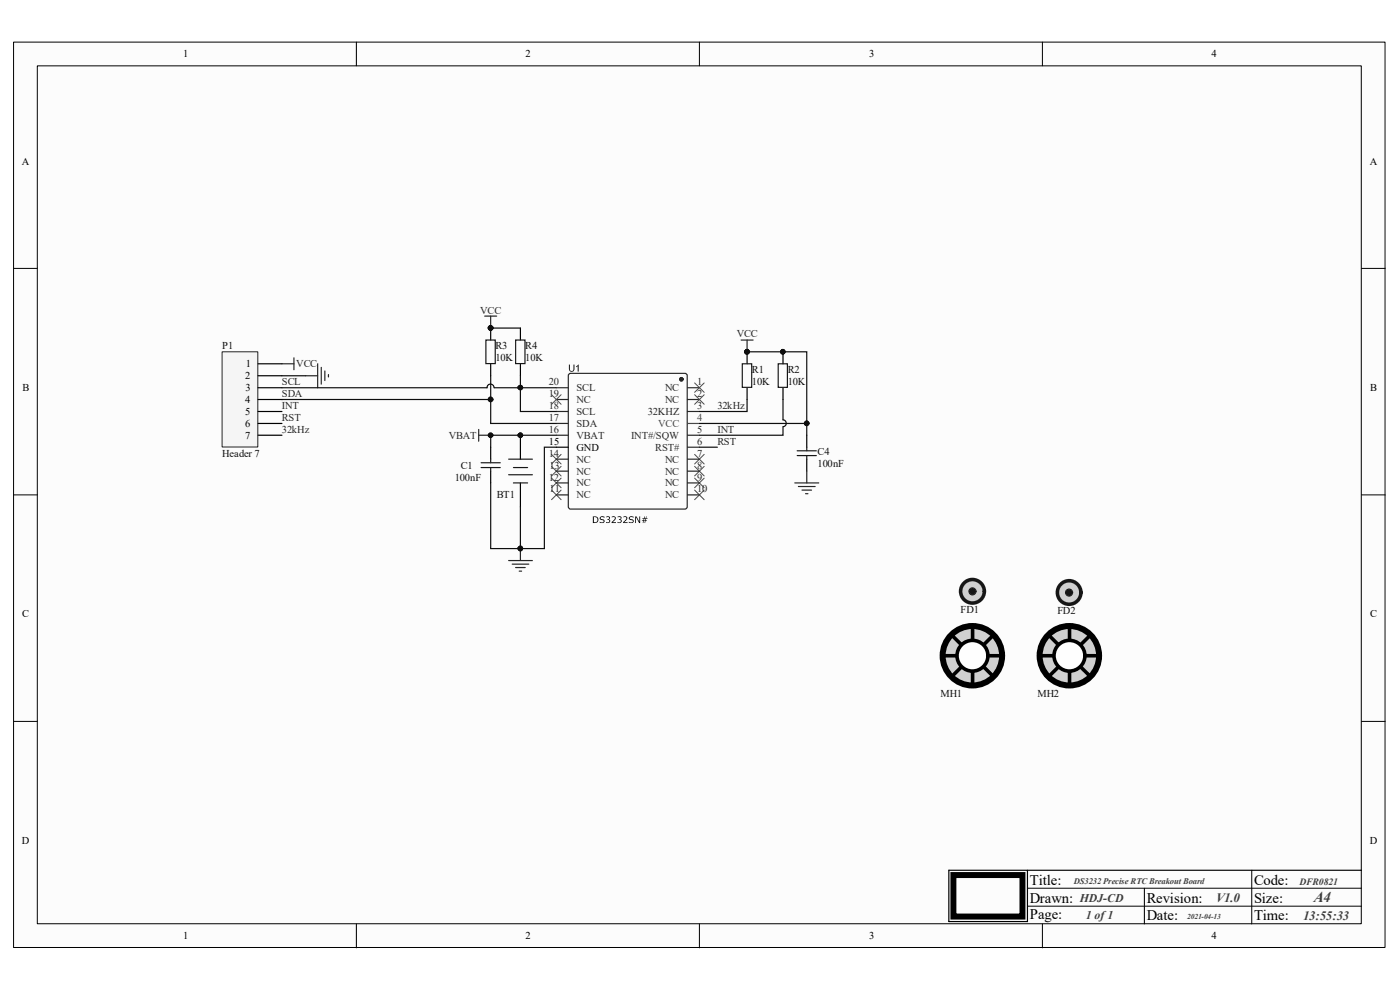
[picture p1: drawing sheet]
<svg xmlns="http://www.w3.org/2000/svg" width="297mm" height="210mm" viewBox="0 0 297 210" stroke-linecap="round" stroke-linejoin="round" font-family="sans-serif">
<path d="M2.9 8.9h290.9v192.1h-290.9z" fill="#fcfcfc"/>
<path d="M2.9 8.9h290.9v192.1h-290.9z" fill="none" stroke="#000" stroke-width=".21"/>
<path d="M7.9 14h280.9v182h-280.9z" fill="#fcfcfc"/>
<g fill="none" stroke="#000" stroke-width=".21">
<path d="M7.9 14h280.9v182h-280.9zM75.6 8.9v5.1M148.4 8.9v5.1M221.1 8.9v5.1M2.9 56.9h5M288.8 56.9h5.1M2.9 105h5M288.8 105h5.1M2.9 153h5M288.8 153h5.1M75.6 196v5.1M148.4 196v5.1"/>
<path d="M218 192.2h70.8M218 188.4h70.8M221.1 196v5.1M242.8 188.4v7.6M265.6 184.6v11.4"/>
</g>
<path d="M218 184.6v10.9h-16.7v-10.9h87.5" fill="none" stroke="#000" stroke-width=".25"/>
<path d="M202.3 185.6h14.6v8.8h-14.6z" fill="none" stroke="#000" stroke-width="1.3"/>
<circle cx="206.3" cy="125.4" r="2.51" fill="#d0d0d0"/>
<circle cx="206.3" cy="125.4" r="2.51" fill="none" stroke="#1e1e1e" stroke-width=".76"/>
<circle cx="206.3" cy="125.5" r=".74" fill="#1e1e1e"/>
<circle cx="206.3" cy="125.5" r=".74" fill="none" stroke="#1e1e1e" stroke-width=".25"/>
<circle cx="206.3" cy="139.1" r="6.3" fill="#d0d0d0"/>
<circle cx="206.3" cy="139.1" r="6.3" fill="none" stroke="#000" stroke-width="1.3"/>
<path d="M200.3 139.1h12.1M202 134.8l8.7 8.6M206.3 133.1v12.1M210.7 134.8l-8.7 8.6" fill="none" stroke="#000" stroke-width=".76"/>
<circle cx="206.3" cy="139.1" r="3.3" fill="#fefefe"/>
<circle cx="206.3" cy="139.1" r="3.3" fill="none" stroke="#000" stroke-width=".76"/>
<circle cx="226.8" cy="125.7" r="2.5" fill="#d0d0d0"/>
<circle cx="226.8" cy="125.7" r="2.5" fill="none" stroke="#1e1e1e" stroke-width=".76"/>
<circle cx="226.8" cy="125.7" r=".74" fill="#1e1e1e"/>
<circle cx="226.8" cy="125.7" r=".74" fill="none" stroke="#1e1e1e" stroke-width=".25"/>
<circle cx="226.9" cy="139.1" r="6.3" fill="#d0d0d0"/>
<circle cx="226.9" cy="139.1" r="6.3" fill="none" stroke="#000" stroke-width="1.3"/>
<path d="M220.9 139.1h12.1M222.6 134.8l8.6 8.6M226.9 133.1v12.1M231.2 134.8l-8.6 8.6" fill="none" stroke="#000" stroke-width=".76"/>
<circle cx="226.9" cy="139.1" r="3.3" fill="#fefefe"/>
<circle cx="226.9" cy="139.1" r="3.3" fill="none" stroke="#000" stroke-width=".76"/>
<path d="M104.1 69.6v2.5M104.1 77.2v2.5M110.4 69.6v2.5M110.4 77.2v2.5" fill="none" stroke="#000" stroke-width=".25"/>
<path d="M109.4 72.1h2v5h-2z" fill="none" stroke="#1c1c1c" stroke-width=".25"/>
<circle cx="104.1" cy="69.6" r=".49" fill="#0e0e0e"/>
<circle cx="104.1" cy="69.6" r=".49" fill="none" stroke="#0e0e0e" stroke-width=".21"/>
<path d="M103.1 72.1h2v5h-2z" fill="none" stroke="#1c1c1c" stroke-width=".25"/>
<circle cx="104.1" cy="69.6" r=".49" fill="#0e0e0e"/>
<circle cx="104.1" cy="69.6" r=".49" fill="none" stroke="#0e0e0e" stroke-width=".21"/>
<path d="M59.8 77.2h2.6M62.4 75.9v2.5M64.9 79.7h2.5M67.4 77.2v5.1M68.2 77.9v3.6M68.9 78.7v2M69.7 79.5v.5M107.9 118.9h5M108.7 119.7h3.5M110.4 116.4v2.5M109.4 120.4h2M110.2 121.2h.5" fill="none" stroke="#262626" stroke-width=".25"/>
<path d="M104.1 94.9v2.5M104.1 99.9v2.5M171.2 92.3v2.6M171.2 97.4v2.5" fill="none" stroke="#000" stroke-width=".25"/>
<path d="M102.1 98.2h4M102.1 99.2h4M104.1 97.4v.8M104.1 99.2v.7M169.1 95.6h4.1M169.1 96.6h4.1M171.2 94.9v.7M171.2 96.6v.8" fill="none" stroke="#1c1c1c" stroke-width=".25"/>
<circle cx="110.4" cy="116.4" r=".48" fill="#0e0e0e"/>
<circle cx="110.4" cy="116.4" r=".48" fill="none" stroke="#0e0e0e" stroke-width=".21"/>
<path d="M110.4 92.3v5.1" fill="none" stroke="#000" stroke-width=".25"/>
<circle cx="110.4" cy="92.3" r=".47" fill="#0e0e0e"/>
<circle cx="110.4" cy="92.3" r=".47" fill="none" stroke="#0e0e0e" stroke-width=".21"/>
<path d="M110.4 102.4v5.1" fill="none" stroke="#000" stroke-width=".25"/>
<path d="M107.9 97.4h5M108.9 99.2h3M107.9 100.7h5M108.9 102.4h3" fill="none" stroke="#1c1c1c" stroke-width=".25"/>
<circle cx="110.4" cy="92.3" r=".47" fill="#0e0e0e"/>
<circle cx="110.4" cy="92.3" r=".47" fill="none" stroke="#0e0e0e" stroke-width=".21"/>
<path d="M104.1 79.7v5.1h-44.3" fill="none" stroke="#0e0e0e" stroke-width=".25"/>
<circle cx="104.1" cy="84.7" r=".49" fill="#0e0e0e"/>
<circle cx="104.1" cy="84.7" r=".49" fill="none" stroke="#0e0e0e" stroke-width=".21"/>
<path d="M110.4 79.7v2.6h7.6" fill="none" stroke="#0e0e0e" stroke-width=".25"/>
<circle cx="110.4" cy="82.2" r=".47" fill="#0e0e0e"/>
<circle cx="110.4" cy="82.2" r=".47" fill="none" stroke="#0e0e0e" stroke-width=".21"/>
<path d="M102.8 67.1h2.6M104.1 67.1v2.5" fill="none" stroke="#262626" stroke-width=".25"/>
<circle cx="104.1" cy="69.6" r=".49" fill="#0e0e0e"/>
<circle cx="104.1" cy="69.6" r=".49" fill="none" stroke="#0e0e0e" stroke-width=".21"/>
<path d="M104.1 69.6h6.3" fill="none" stroke="#0e0e0e" stroke-width=".25"/>
<circle cx="104.1" cy="69.6" r=".49" fill="#0e0e0e"/>
<circle cx="104.1" cy="69.6" r=".49" fill="none" stroke="#0e0e0e" stroke-width=".21"/>
<path d="M157.2 72.1h2.6M158.5 72.1v2.5" fill="none" stroke="#262626" stroke-width=".25"/>
<circle cx="158.5" cy="74.6" r=".49" fill="#0e0e0e"/>
<circle cx="158.5" cy="74.6" r=".49" fill="none" stroke="#0e0e0e" stroke-width=".21"/>
<path d="M166.1 74.6v2.6M166.1 82.3v2.5" fill="none" stroke="#000" stroke-width=".25"/>
<circle cx="166.1" cy="74.6" r=".47" fill="#0e0e0e"/>
<circle cx="166.1" cy="74.6" r=".47" fill="none" stroke="#0e0e0e" stroke-width=".21"/>
<path d="M165.1 77.2h1.9v5h-1.9z" fill="none" stroke="#1c1c1c" stroke-width=".25"/>
<circle cx="166.1" cy="74.6" r=".47" fill="#0e0e0e"/>
<circle cx="166.1" cy="74.6" r=".47" fill="none" stroke="#0e0e0e" stroke-width=".21"/>
<path d="M158.5 74.6v2.6M158.5 82.3v2.5" fill="none" stroke="#000" stroke-width=".25"/>
<circle cx="158.5" cy="74.6" r=".49" fill="#0e0e0e"/>
<circle cx="158.5" cy="74.6" r=".49" fill="none" stroke="#0e0e0e" stroke-width=".21"/>
<path d="M157.5 77.2h2v5h-2z" fill="none" stroke="#1c1c1c" stroke-width=".25"/>
<circle cx="158.5" cy="74.6" r=".49" fill="#0e0e0e"/>
<circle cx="158.5" cy="74.6" r=".49" fill="none" stroke="#0e0e0e" stroke-width=".21"/>
<path d="M158.5 74.6h12.7v15.2" fill="none" stroke="#0e0e0e" stroke-width=".25"/>
<circle cx="158.5" cy="74.6" r=".49" fill="#0e0e0e"/>
<circle cx="158.5" cy="74.6" r=".49" fill="none" stroke="#0e0e0e" stroke-width=".21"/>
<circle cx="166.1" cy="74.6" r=".47" fill="#0e0e0e"/>
<circle cx="166.1" cy="74.6" r=".47" fill="none" stroke="#0e0e0e" stroke-width=".21"/>
<circle cx="171.1" cy="89.8" r=".48" fill="#0e0e0e"/>
<circle cx="171.1" cy="89.8" r=".48" fill="none" stroke="#0e0e0e" stroke-width=".21"/>
<path d="M104.1 102.4v14h6.3v-8.9" fill="none" stroke="#0e0e0e" stroke-width=".25"/>
<circle cx="110.4" cy="116.4" r=".48" fill="#0e0e0e"/>
<circle cx="110.4" cy="116.4" r=".48" fill="none" stroke="#0e0e0e" stroke-width=".21"/>
<path d="M118 92.3h-13.9v2.6" fill="none" stroke="#0e0e0e" stroke-width=".25"/>
<circle cx="104.1" cy="92.3" r=".48" fill="#0e0e0e"/>
<circle cx="104.1" cy="92.3" r=".48" fill="none" stroke="#0e0e0e" stroke-width=".21"/>
<circle cx="110.4" cy="92.3" r=".47" fill="#0e0e0e"/>
<circle cx="110.4" cy="92.3" r=".47" fill="none" stroke="#0e0e0e" stroke-width=".21"/>
<path d="M171.2 99.9v2.5M168.6 102.4h5.1M169.4 103.2h3.5M170.1 104h2.1M170.9 104.7h.5" fill="none" stroke="#262626" stroke-width=".25"/>
<g fill="none" stroke="#4c4c4c" stroke-width=".21">
<path d="M117 96.4l2 2M117 98.9l2 2.1M119 96.4l-2 2M119 98.9l-2 2.1M147.4 98.9l2 2.1M147.4 96.4l2 2M149.4 98.9l-2 2.1M149.4 96.4l-2 2M117 101.4l2 2.1M117 104l2 2M119 101.4l-2 2.1M119 104l-2 2"/>
<path d="M147.4 104l2 2M147.4 101.4l2 2.1M149.4 104l-2 2M149.4 101.4l-2 2.1"/>
</g>
<path d="M118 94.9h-2.5v21.5h-5.1" fill="none" stroke="#0e0e0e" stroke-width=".25"/>
<circle cx="110.4" cy="116.4" r=".48" fill="#0e0e0e"/>
<circle cx="110.4" cy="116.4" r=".48" fill="none" stroke="#0e0e0e" stroke-width=".21"/>
<path d="M47.1 74.6h7.6v20.2h-7.6z" fill="#f5f5f5"/>
<path d="M47.1 74.6h7.6v20.2h-7.6z" fill="none" stroke="#262626" stroke-width=".21"/>
<path d="M54.7 77.2h5.1M54.7 79.7h5.1M54.7 82.3h5.1M54.7 84.8h5.1M54.7 87.3h5.1M54.7 89.8h5.1M54.7 92.3h5.1" fill="none" stroke="#000" stroke-width=".25"/>
<path d="M59.8 79.7h5.1" fill="none" stroke="#0e0e0e" stroke-width=".25"/>
<path d="M101.6 91.1v2.5M101.6 92.3h2.5" fill="none" stroke="#262626" stroke-width=".25"/>
<circle cx="104.1" cy="92.3" r=".48" fill="#0e0e0e"/>
<circle cx="104.1" cy="92.3" r=".48" fill="none" stroke="#0e0e0e" stroke-width=".21"/>
<path d="M59.8 82.3h43.5a.74 .74 0 0 1 .8-.8 .74 .74 0 0 1 .7 .8M104.9 82.3h5.5" fill="none" stroke="#0e0e0e" stroke-width=".25"/>
<circle cx="110.4" cy="82.2" r=".47" fill="#0e0e0e"/>
<circle cx="110.4" cy="82.2" r=".47" fill="none" stroke="#0e0e0e" stroke-width=".21"/>
<g fill="#000">
<path d="M127.2 109.8l.7-.3 .3 .1v.3a.36 .36 0 0 0-.5-.3 .36 .36 0 0 0-.2 .5h.2a.46 .46 0 0 1 .6 .5 .46 .46 0 0 1-.7 .4l-.4-.1v-.2a.41 .41 0 0 0 .5 .2 .41 .41 0 0 0 .3-.5h-.2a.5 .5 0 0 1-.6-.6zM128.6 109.6a.41 .41 0 0 1 .7 0 .41 .41 0 0 1-.1 .6 .44 .44 0 0 1 .2 .6 .44 .44 0 0 1-.7 .2l-.1-.3a.35 .35 0 0 0 .5 .1 .35 .35 0 0 0 0-.5h-.2v-.2a.26 .26 0 0 0 .3-.3 .26 .26 0 0 0-.4-.1l-.2 .1zM129.8 109.6a.53 .53 0 0 1 .8 .2 .53 .53 0 0 1-.3 .7l-.3 .3h.7v.2h-.9l.2-.4a.57 .57 0 0 0 .3-.9l-.5 .1zM131 109.6h.1a.41 .41 0 0 1 .6 0 .41 .41 0 0 1-.1 .6 .44 .44 0 0 1 .2 .6 .44 .44 0 0 1-.6 .2l-.2-.1v-.2a.36 .36 0 0 0 .5 .1 .36 .36 0 0 0 0-.5h-.2v-.2a.24 .24 0 0 0 .3-.1 .24 .24 0 0 0 0-.3l-.6 .1zM132.2 109.6a.55 .55 0 0 1 .9 .3 .55 .55 0 0 1-.5 .7l-.2 .2h.7v.2h-.9l.2-.4a.55 .55 0 0 0 .3-.9l-.5 .1zM133.4 109.8l.7-.3 .3 .1v.3a.36 .36 0 0 0-.5-.3 .36 .36 0 0 0-.2 .5h.2a.45 .45 0 0 1 .5 .5 .45 .45 0 0 1-.6 .4l-.4-.1v-.2a.41 .41 0 0 0 .5 .2 .41 .41 0 0 0 .3-.5h-.2a.5 .5 0 0 1-.6-.6zM134.7 109.6h.3l.6 1.1v-1.1h.2v1.4h-.2l-.7-1.3v1.3h-.2z"/>
<path d="M125.8 109.6a.78 .78 0 0 1 1 .2 .78 .78 0 0 1-.1 1l-.9 .2zM126 109.7v1.1a.58 .58 0 0 0 .7-.6 .58 .58 0 0 0-.7-.5z"/>
<path d="M136.3 109.9h.3l.1-.3h.1l-.1 .3h.3l.1-.3h.1l-.1 .3h.3v.2h-.3l-.1 .3h.2v.1h-.3v.5h-.2l.1-.5h-.2l-.1 .5h-.1v-.5h-.2v-.1h.3l.1-.3h-.3zM136.7 110.1l-.1 .3h.3v-.3z"/>
</g>
<circle cx="144.6" cy="80.5" r=".36" fill="#292929"/>
<g fill="none" stroke="#292929" stroke-width=".25">
<path d="M120.8 79.3l24.5-.1 .4 .3 .1 28-.2 .4-24.6 .1-.4-.3v-28z"/>
<circle cx="144.6" cy="80.5" r=".36"/>
</g>
<circle cx="144.6" cy="80.5" r=".36" fill="#292929"/>
<g fill="none" stroke="#292929" stroke-width=".25">
<path d="M118 82.3h2.6M118 84.8h2.6M118 87.3h2.6M118 92.3h2.6M118 97.4h2.6M118 99.9h2.6M118 89.8h2.6M145.8 82.3h2.6M145.8 84.8h2.6M145.8 87.3h2.6M145.8 92.3h2.6M145.8 94.9h2.6"/>
<path d="M145.8 97.4h2.6M145.8 99.9h2.6M118 102.4h2.6M118 105h2.6M145.8 102.4h2.6M145.8 105h2.6"/>
<circle cx="144.6" cy="80.5" r=".36"/>
</g>
<path d="M145.8 89.8h2.6" fill="none" stroke="#4c4c4c" stroke-width=".25"/>
<path d="M118 94.9h2.6" fill="none" stroke="#000" stroke-width=".25"/>
<g fill="#0e0e0e">
<path d="M120.7 77.3h.2v.9a.39 .39 0 0 0 .4 .5 .39 .39 0 0 0 .4-.5v-.9h.2v.9a.59 .59 0 0 1-.6 .7 .59 .59 0 0 1-.6-.7z"/>
<path d="M122.2 77.7l.6-.4v1.5h-.2v-1.1l-.4 .2z"/>
</g>
<path d="M110.4 82.3v5h7.6" fill="none" stroke="#0e0e0e" stroke-width=".25"/>
<circle cx="110.4" cy="82.2" r=".47" fill="#0e0e0e"/>
<circle cx="110.4" cy="82.2" r=".47" fill="none" stroke="#0e0e0e" stroke-width=".21"/>
<path d="M104.1 84.8v5h13.9" fill="none" stroke="#0e0e0e" stroke-width=".25"/>
<circle cx="104.1" cy="84.7" r=".49" fill="#0e0e0e"/>
<circle cx="104.1" cy="84.7" r=".49" fill="none" stroke="#0e0e0e" stroke-width=".21"/>
<path d="M147.4 83.7l2 2.1M147.4 81.2l2 2M149.4 83.7l-2 2.1M149.4 81.2l-2 2" fill="none" stroke="#4c4c4c" stroke-width=".21"/>
<path d="M148.4 89.8h22.8v2.5M158.5 84.8v2.5h-10.1" fill="none" stroke="#0e0e0e" stroke-width=".25"/>
<circle cx="171.1" cy="89.8" r=".48" fill="#0e0e0e"/>
<circle cx="171.1" cy="89.8" r=".48" fill="none" stroke="#0e0e0e" stroke-width=".21"/>
<path d="M148.4 94.9h3.8M166.1 90.6v1.7h-17.7M166.1 84.8v4.3a.72 .72 0 0 1 .7 .7 .72 .72 0 0 1-.7 .7" fill="none" stroke="#0e0e0e" stroke-width=".25"/>
<path d="M117 83.7l2 2.1M119 83.7l-2 2.1" fill="none" stroke="#4c4c4c" stroke-width=".21"/>
<text font-size="3.2" fill="#3d3d3d" x="278.7" y="191.3">A4</text>
<g font-size="3.1">
<text x="218.5" y="187.7">Title:</text>
<text x="218.5" y="191.5">Drawn:</text>
<text x="243.3" y="191.5">Revision:</text>
<text x="266.1" y="187.7">Code:</text>
<text x="266.1" y="191.5">Size:</text>
<text x="218.5" y="195">Page:</text>
<text x="243.3" y="195.2">Date:</text>
<text x="266.1" y="195.2">Time:</text>
</g>
<g font-size="2.7" fill="#3d3d3d">
<text x="258" y="191.4">V1.0</text>
<text x="276.4" y="195.2">13:55:33</text>
</g>
<g font-size="2.5" fill="#3d3d3d">
<text x="229.1" y="191.4">HDJ-CD</text>
<text x="230.4" y="194.9">1 of 1</text>
</g>
<g font-size="2.2">
<text x="38.9" y="12.1">1</text>
<text x="111.5" y="12.1">2</text>
<text x="184.4" y="12.1">3</text>
<text x="257" y="12.1">4</text>
<text x="4.6" y="34.9">A</text>
<text x="290.6" y="34.9">A</text>
<text x="52.2" y="77.9">1</text>
<text x="4.7" y="83">B</text>
<text x="52" y="80.4">2</text>
<text x="52.1" y="83">3</text>
<text x="290.7" y="83">B</text>
<text x="52" y="85.5">4</text>
<text x="52" y="88">5</text>
<text x="52" y="90.6">6</text>
<text x="52" y="93.1">7</text>
<text x="116.5" y="94.3">15</text>
<text x="122.3" y="95.6">GND</text>
<text x="4.7" y="131">C</text>
<text x="290.7" y="131">C</text>
<text x="4.7" y="179">D</text>
<text x="290.6" y="179">D</text>
<text x="38.9" y="199.3">1</text>
<text x="111.5" y="199.3">2</text>
<text x="184.4" y="199.3">3</text>
<text x="257" y="199.3">4</text>
</g>
<g font-size="2.2" fill="#262626">
<text x="101.9" y="66.5">VCC</text>
<text x="156.3" y="71.6">VCC</text>
<text x="62.9" y="77.9">VCC</text>
<text x="59.8" y="81.7">SCL</text>
<text x="59.8" y="84.2">SDA</text>
<text x="59.8" y="86.7">INT</text>
<text x="59.8" y="89.3">RST</text>
<text x="152.2" y="86.7">32kHz</text>
<text x="59.8" y="91.8">32kHz</text>
<text x="95.2" y="93.1">VBAT</text>
<text x="152.2" y="91.8">INT</text>
<text x="152.2" y="94.3">RST</text>
</g>
<g font-size="2.2" fill="#0e0e0e">
<text x="47.2" y="74.1">P1</text>
<text x="105.1" y="76.6">10K</text>
<text x="105.1" y="74.1">R3</text>
<text x="111.4" y="76.6">10K</text>
<text x="111.4" y="74.1">R4</text>
<text x="159.5" y="81.7">10K</text>
<text x="159.5" y="79.2">R1</text>
<text x="167.1" y="81.7">10K</text>
<text x="167.1" y="79.2">R2</text>
<text x="47.2" y="96.9">Header 7</text>
<text x="96.5" y="101.9">100nF</text>
<text x="97.8" y="99.4">C1</text>
<text x="173.4" y="99.1">100nF</text>
<text x="173.4" y="96.6">C4</text>
<text x="105.4" y="105.7">BT1</text>
<text x="203.8" y="130">FD1</text>
<text x="224.3" y="130.2">FD2</text>
<text x="199.5" y="148">MH1</text>
<text x="220.1" y="148">MH2</text>
</g>
<g font-size="2.2" fill="#292929">
<text x="116.4" y="81.7">20</text>
<text x="122.3" y="83">SCL</text>
<text x="141.1" y="83">NC</text>
<text x="147.9" y="81.7">1</text>
<text x="116.4" y="84.2">19</text>
<text x="116.5" y="89.3">17</text>
<text x="116.5" y="86.7">18</text>
<text x="122.3" y="88">SCL</text>
<text x="122.3" y="85.5">NC</text>
<text x="137.4" y="88">32KHZ</text>
<text x="141.1" y="85.5">NC</text>
<text x="147.9" y="84.2">2</text>
<text x="147.9" y="86.7">3</text>
<text x="116.4" y="91.8">16</text>
<text x="122.3" y="93.1">VBAT</text>
<text x="122.3" y="90.6">SDA</text>
<text x="133.9" y="93.1">INT#/SQW</text>
<text x="139" y="95.6">RST#</text>
<text x="147.9" y="91.8">5</text>
<text x="147.9" y="94.3">6</text>
<text x="116.4" y="101.9">12</text>
<text x="116.4" y="96.9">14</text>
<text x="116.5" y="99.4">13</text>
<text x="122.3" y="100.7">NC</text>
<text x="122.3" y="98.1">NC</text>
<text x="141.1" y="98.1">NC</text>
<text x="141.1" y="100.7">NC</text>
<text x="147.9" y="96.9">7</text>
<text x="147.9" y="99.4">8</text>
<text x="147.9" y="101.9">9</text>
<text x="116.6" y="104.4">11</text>
<text x="122.3" y="105.7">NC</text>
<text x="122.3" y="103.2">NC</text>
<text x="141.1" y="103.2">NC</text>
<text x="141.1" y="105.7">NC</text>
<text x="147.9" y="104.4">10</text>
</g>
<g font-size="2.2" fill="#4c4c4c">
<text x="147.9" y="89.3">4</text>
<text x="139.7" y="90.6">VCC</text>
</g>
<text font-size="2" fill="#3d3d3d" x="275.7" y="187.7">DFR0821</text>
<text font-size="1.8" fill="#3d3d3d" x="227.8" y="187.6">DS3232 Precise RTC Breakout Board</text>
<text font-size="1.6" fill="#3d3d3d" x="251.9" y="194.9">2021-04-13</text>
</svg>
